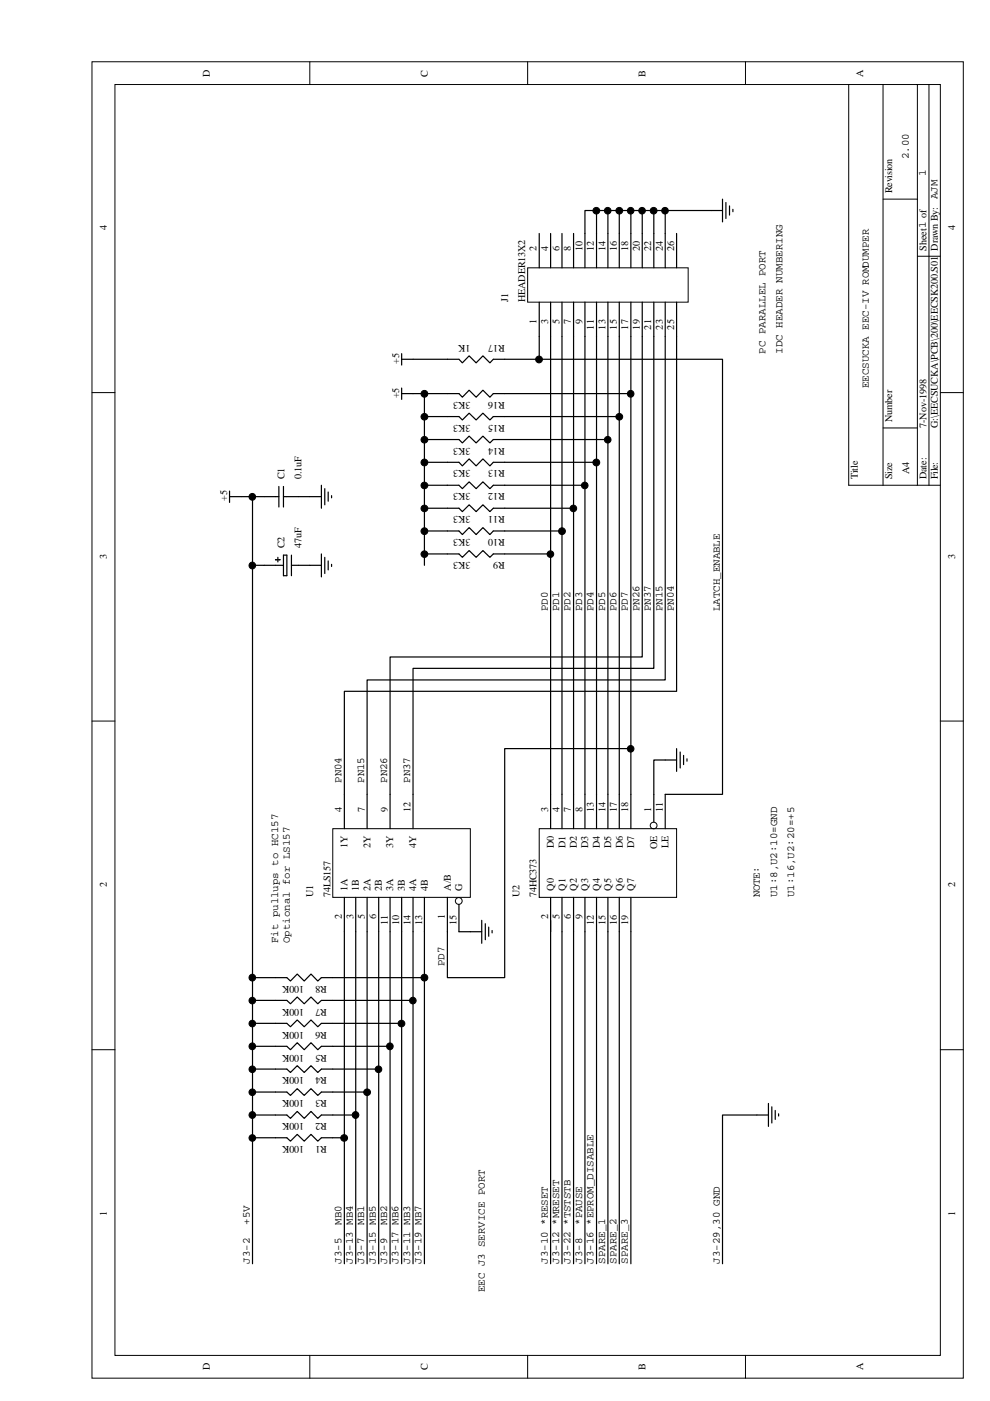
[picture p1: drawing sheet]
<svg xmlns="http://www.w3.org/2000/svg" width="210mm" height="297mm" viewBox="0 0 210 297" stroke-linecap="round" stroke-linejoin="round" font-family="sans-serif">
<g fill="none" stroke="#000" stroke-width=".21">
<path d="M19.5 13.1h184.7v279.1h-184.7zM24.4 17.9h175v269.5h-175zM65.7 13.1v4.8M111.9 13.1v4.8M158.1 13.1v4.8M179.9 17.9v85h19.5M187.2 17.9v85M194.5 17.9v85M197 17.9v85M187.2 42.2h7.3M194.5 54.3h4.9M19.5 83.2h4.9"/>
<path d="M187.2 90.7h7.3M199.4 83.2h4.8M19.5 152.9h4.9M199.4 152.9h4.8M19.5 222.6h4.9M199.4 222.6h4.8M65.7 287.4v4.8M111.9 287.4v4.8M158.1 287.4v4.8"/>
</g>
<path d="M94.9 76.2h2.4l.7 .7 1.5-1.4 1.5 1.4 1.4-1.4 1.5 1.4 .7-.7h2.4M85.2 82.3v2.4M85.2 83.5h2.4M143.5 158.7v4.8M144.2 159.4v3.4M141 161.1h2.5M144.9 160.2v1.9M145.7 160.9v.5" fill="none" stroke="#000" stroke-width=".25"/>
<path d="M114.3 175.7h29.2v14.6h-29.2z" fill-rule="evenodd" fill="#fff"/>
<g fill="none" stroke="#000" stroke-width=".21">
<path d="M114.3 175.7h29.2v14.6h-29.2z"/>
<circle cx="138.6" cy="175" r=".71"/>
</g>
<g fill="none" stroke="#000" stroke-width=".25">
<path d="M85.2 75v2.4M85.2 76.2h2.4M94.9 83.5h2.4l.7 .7 1.5-1.5 1.5 1.5 1.4-1.5 1.5 1.5 .7-.7h2.4M94.9 88.3h2.4l.7 .7 1.5-1.4 1.5 1.4 1.4-1.4 1.5 1.4 .7-.7h2.4M94.9 93.2h2.4l.7 .7 1.5-1.4 1.5 1.4 1.4-1.4 1.5 1.4 .7-.7h2.4M94.9 98h2.4l.7 .8 1.5-1.5 1.5 1.5 1.4-1.5 1.5 1.5 .7-.8h2.4M48.7 104.1v2.4M48.7 105.3h2.4M56 119.9h4.1M56 105.3h3.1M58.4 118.7h1M58.9 118.2v.9"/>
<path d="M59.1 103.1v4.4M60.1 117.7h.7v4.4h-.7zM60.1 103.1v4.4M60.1 105.3h3.2M61.8 119.9h6.3M61.8 117.7v4.4M65.7 105.3h2.4M68.1 102.9v4.9M68.1 117.4v4.9M68.9 103.6v3.4M68.9 118.2v3.4M69.6 104.3v2"/>
<path d="M69.6 118.9v1.9M70.3 105.1v.5M70.3 119.6v.5M94.9 102.9h2.4l.7 .7 1.5-1.4 1.5 1.4 1.4-1.4 1.5 1.4 .7-.7h2.4M94.9 107.8h2.4l.7 .7 1.5-1.5 1.5 1.5 1.4-1.5 1.5 1.5 .7-.7h2.4M94.9 112.6h2.4l.7 .7 1.5-1.4 1.5 1.4 1.4-1.4 1.5 1.4 .7-.7h2.4M94.9 117.4h2.4l.7 .8 1.5-1.5 1.5 1.5 1.4-1.5 1.5 1.5 .7-.8h2.4M116.7 168.4v7.3M119.2 168.4v7.3M121.6 168.4v7.3M124 168.4v7.3M126.5 168.4v7.3"/>
<path d="M128.9 168.4v7.3M131.3 168.4v7.3M133.8 168.4v7.3M138.6 168.4v5.9M141 168.4v7.3M116.7 190.3v7.2M119.2 190.3v7.2M121.6 190.3v7.2M124 190.3v7.2M126.5 190.3v7.2M128.9 190.3v7.2M131.3 190.3v7.2"/>
<path d="M133.8 190.3v7.2"/>
</g>
<path d="M111.9 56.8h34v7.3h-34z" fill-rule="evenodd" fill="#fff"/>
<path d="M111.9 56.8h34v7.3h-34z" fill="none" stroke="#000" stroke-width=".21"/>
<g fill="none" stroke="#000" stroke-width=".25">
<path d="M114.3 49.5v7.3M116.7 49.5v7.3M119.2 49.5v7.3M121.6 49.5v7.3M124 49.5v7.3M126.5 49.5v7.3M128.9 49.5v7.3M131.3 49.5v7.3M133.8 49.5v7.3M136.2 49.5v7.3M138.6 49.5v7.3M141 49.5v7.3"/>
<path d="M143.5 49.5v7.3M150.8 44.6h2.4M153.2 42.2v4.8M153.9 42.9v3.4M154.7 43.7v1.9M155.4 44.4v.5M114.3 64.1v7.2M116.7 64.1v7.2M119.2 64.1v7.2M121.6 64.1v7.2M124 64.1v7.2M126.5 64.1v7.2"/>
<path d="M128.9 64.1v7.2M131.3 64.1v7.2M133.8 64.1v7.2M136.2 64.1v7.2M138.6 64.1v7.2M141 64.1v7.2M143.5 64.1v7.2M99.7 197.5h2.4M102.1 195.1v4.9M102.9 195.8v3.4M103.6 196.6v1.9M104.3 197.3v.5"/>
<path d="M58.4 207.3h2.4l.8 .7 1.4-1.5 1.5 1.5 1.4-1.5 1.5 1.5 .7-.7h2.5M58.4 212.1h2.4l.8 .7 1.4-1.4 1.5 1.4 1.4-1.4 1.5 1.4 .7-.7h2.5M58.4 217h2.4l.8 .7 1.4-1.4 1.5 1.4 1.4-1.4 1.5 1.4 .7-.7h2.5M58.4 221.8h2.4l.8 .8 1.4-1.5 1.5 1.5 1.4-1.5 1.5 1.5 .7-.8h2.5M58.4 226.7h2.4l.8 .7 1.4-1.5 1.5 1.5 1.4-1.5 1.5 1.5 .7-.7h2.5M58.4 231.5h2.4l.8 .8 1.4-1.5 1.5 1.5 1.4-1.5 1.5 1.5 .7-.8h2.5M58.4 236.4h2.4l.8 .7 1.4-1.5 1.5 1.5 1.4-1.5 1.5 1.5 .7-.7h2.5M160.5 236.4h2.4M162.9 233.9v4.9M163.6 234.7v3.4M164.4 235.4v1.9M165.1 236.1v.5"/>
<path d="M58.4 241.2h2.4l.8 .7 1.4-1.4 1.5 1.4 1.4-1.4 1.5 1.4 .7-.7h2.5"/>
</g>
<path d="M70.6 175.7h29.1v14.6h-29.1z" fill-rule="evenodd" fill="#fff"/>
<g fill="none" stroke="#000" stroke-width=".21">
<path d="M70.6 175.7h29.1v14.6h-29.1z"/>
<circle cx="126.4" cy="44.7" r=".71"/>
<circle cx="128.8" cy="44.7" r=".7"/>
<circle cx="131.3" cy="44.7" r=".71"/>
<circle cx="133.7" cy="44.7" r=".7"/>
<circle cx="136.1" cy="44.7" r=".7"/>
<circle cx="138.6" cy="44.7" r=".71"/>
<circle cx="141" cy="44.7" r=".7"/>
<circle cx="114.3" cy="76.2" r=".72"/>
<circle cx="90" cy="88.4" r=".71"/>
<circle cx="90" cy="93.2" r=".71"/>
<circle cx="90" cy="98.1" r=".72"/>
<circle cx="90" cy="83.5" r=".72"/>
<circle cx="126.4" cy="98.1" r=".72"/>
<circle cx="128.8" cy="93.2" r=".7"/>
<circle cx="131.3" cy="88.4" r=".71"/>
<circle cx="133.7" cy="83.5" r=".71"/>
<circle cx="53.5" cy="105.3" r=".71"/>
<circle cx="53.5" cy="119.9" r=".71"/>
<circle cx="90" cy="117.5" r=".71"/>
<circle cx="90" cy="102.9" r=".71"/>
<circle cx="90" cy="107.8" r=".71"/>
<circle cx="90" cy="112.6" r=".72"/>
<circle cx="116.7" cy="117.5" r=".7"/>
<circle cx="119.2" cy="112.6" r=".72"/>
<circle cx="121.6" cy="107.8" r=".7"/>
<circle cx="124" cy="102.9" r=".7"/>
<circle cx="133.7" cy="158.8" r=".7"/>
<circle cx="97.3" cy="191" r=".72"/>
<circle cx="53.5" cy="217" r=".7"/>
<circle cx="53.5" cy="212.1" r=".7"/>
<circle cx="53.5" cy="207.3" r=".71"/>
<circle cx="85.1" cy="217" r=".71"/>
<circle cx="87.5" cy="212.1" r=".7"/>
<circle cx="90" cy="207.3" r=".72"/>
<circle cx="53.5" cy="226.7" r=".7"/>
<circle cx="53.5" cy="231.6" r=".7"/>
<circle cx="53.5" cy="236.4" r=".71"/>
<circle cx="53.5" cy="221.8" r=".71"/>
<circle cx="75.4" cy="236.4" r=".71"/>
<circle cx="77.8" cy="231.6" r=".71"/>
<circle cx="80.2" cy="226.7" r=".7"/>
<circle cx="82.7" cy="221.8" r=".71"/>
<circle cx="53.5" cy="241.3" r=".7"/>
<circle cx="73" cy="241.3" r=".71"/>
</g>
<g fill="none" stroke="#000" stroke-width=".25">
<path d="M126.5 44.6v4.9M128.9 44.6v4.9M131.3 44.6v4.9M133.8 44.6v4.9M136.2 44.6v4.9M138.6 44.6v4.9M141 44.6v4.9M150.8 44.6h-26.8v4.9M87.6 76.2h7.3M114.3 71.3v4.9h-7.3M114.3 76.2h38.9v92.2h-12.2M116.7 71.3v97.1"/>
<path d="M119.2 71.3v97.1M121.6 71.3v97.1M124 71.3v97.1M126.5 71.3v97.1M128.9 71.3v97.1M131.3 71.3v97.1M133.8 71.3v97.1M136.2 71.3v68h-53.5v36.4M138.6 71.3v70.4h-51v34M141 71.3v72.9h-63.2v31.5M143.5 71.3v75.3h-70.5v29.1M87.6 83.5h2.4v36.4"/>
<path d="M90 98h4.9M90 93.2h4.9M90 88.3h4.9M90 83.5h4.9M107 98h19.5M107 93.2h21.9M107 88.3h24.3M107 83.5h26.8M51.1 105.3h4.9M53.5 119.9h2.5M53.5 105.3v162.6M63.3 105.3h2.4"/>
<path d="M90 117.4h4.9M90 112.6h4.9M90 107.8h4.9M90 102.9h4.9M107 117.4h9.7M107 112.6h12.2M107 107.8h14.6M107 102.9h17M133.8 158.7h-26.8v48.6h-12.1v-17M141 161.1h-2.4v7.3M73 190.3v77.6M75.4 190.3v77.6"/>
<path d="M77.8 190.3v77.6M80.3 190.3v77.6M82.7 190.3v77.6M85.2 190.3v77.6M87.6 190.3v77.6M90 190.3v77.6M97.3 191.7v5.8h2.4M116.7 195.1v72.8M119.2 197.5v70.4M121.6 197.5v70.4M124 197.5v70.4M126.5 197.5v70.4"/>
<path d="M128.9 197.5v70.4M131.3 197.5v70.4M133.8 197.5v70.4M53.5 207.3h4.9M53.5 212.1h4.9M53.5 217h4.9M70.6 207.3h19.4M70.6 212.1h17M70.6 217h14.6M53.5 221.8h4.9M53.5 226.7h4.9M53.5 231.5h4.9"/>
<path d="M53.5 236.4h4.9M70.6 221.8h12.1M70.6 226.7h9.7M70.6 231.5h7.2M70.6 236.4h4.8M160.5 236.4h-7.3v31.5M53.5 241.2h4.9M70.6 241.2h2.4"/>
</g>
<g fill="#000">
<circle cx="126.4" cy="44.7" r=".71"/>
<circle cx="128.8" cy="44.7" r=".7"/>
<circle cx="131.3" cy="44.7" r=".71"/>
<circle cx="133.7" cy="44.7" r=".7"/>
<circle cx="136.1" cy="44.7" r=".7"/>
<circle cx="138.6" cy="44.7" r=".71"/>
<circle cx="141" cy="44.7" r=".7"/>
<circle cx="114.3" cy="76.2" r=".72"/>
<circle cx="90" cy="88.4" r=".71"/>
<circle cx="90" cy="93.2" r=".71"/>
<circle cx="90" cy="98.1" r=".72"/>
<circle cx="90" cy="83.5" r=".72"/>
<circle cx="126.4" cy="98.1" r=".72"/>
<circle cx="128.8" cy="93.2" r=".7"/>
<circle cx="131.3" cy="88.4" r=".71"/>
<circle cx="133.7" cy="83.5" r=".71"/>
<circle cx="53.5" cy="105.3" r=".71"/>
<circle cx="53.5" cy="119.9" r=".71"/>
<circle cx="90" cy="117.5" r=".71"/>
<circle cx="90" cy="102.9" r=".71"/>
<circle cx="90" cy="107.8" r=".71"/>
<circle cx="90" cy="112.6" r=".72"/>
<circle cx="116.7" cy="117.5" r=".7"/>
<circle cx="119.2" cy="112.6" r=".72"/>
<circle cx="121.6" cy="107.8" r=".7"/>
<circle cx="124" cy="102.9" r=".7"/>
<circle cx="133.7" cy="158.8" r=".7"/>
<circle cx="53.5" cy="217" r=".7"/>
<circle cx="53.5" cy="212.1" r=".7"/>
<circle cx="53.5" cy="207.3" r=".71"/>
<circle cx="85.1" cy="217" r=".71"/>
<circle cx="87.5" cy="212.1" r=".7"/>
<circle cx="90" cy="207.3" r=".72"/>
<circle cx="53.5" cy="226.7" r=".7"/>
<circle cx="53.5" cy="231.6" r=".7"/>
<circle cx="53.5" cy="236.4" r=".71"/>
<circle cx="53.5" cy="221.8" r=".71"/>
<circle cx="75.4" cy="236.4" r=".71"/>
<circle cx="77.8" cy="231.6" r=".71"/>
<circle cx="80.2" cy="226.7" r=".7"/>
<circle cx="82.7" cy="221.8" r=".71"/>
<circle cx="53.5" cy="241.3" r=".7"/>
<circle cx="73" cy="241.3" r=".71"/>
</g>
<g font-size="2.3">
<text x="192.7" y="33.7" transform="rotate(-90 192.7 33.7)">2.00</text>
<text x="196.3" y="37.4" transform="rotate(-90 196.3 37.4)">1</text>
<text x="198.8" y="42.2" transform="rotate(-90 198.8 42.2)">AJM</text>
<text x="162.3" y="75" transform="rotate(-90 162.3 75)">PC PARALLEL PORT</text>
<text x="165.9" y="75" transform="rotate(-90 165.9 75)">IDC HEADER NUMBERING</text>
<text x="184.2" y="82.3" transform="rotate(-90 184.2 82.3)">EECSUCKA EEC-IV ROMDUMPER</text>
<text x="116.1" y="129.6" transform="rotate(-90 116.1 129.6)">PD0</text>
<text x="118.6" y="129.6" transform="rotate(-90 118.6 129.6)">PD1</text>
<text x="121" y="129.6" transform="rotate(-90 121 129.6)">PD2</text>
<text x="123.4" y="129.6" transform="rotate(-90 123.4 129.6)">PD3</text>
<text x="125.8" y="129.6" transform="rotate(-90 125.8 129.6)">PD4</text>
<text x="128.3" y="129.6" transform="rotate(-90 128.3 129.6)">PD5</text>
<text x="130.7" y="129.6" transform="rotate(-90 130.7 129.6)">PD6</text>
<text x="133.1" y="129.6" transform="rotate(-90 133.1 129.6)">PD7</text>
<text x="135.6" y="129.6" transform="rotate(-90 135.6 129.6)">PN26</text>
<text x="138" y="129.6" transform="rotate(-90 138 129.6)">PN37</text>
<text x="140.4" y="129.6" transform="rotate(-90 140.4 129.6)">PN15</text>
<text x="142.9" y="129.6" transform="rotate(-90 142.9 129.6)">PN04</text>
<text x="152.6" y="129.6" transform="rotate(-90 152.6 129.6)">LATCH_ENABLE</text>
<text x="72.4" y="166" transform="rotate(-90 72.4 166)">PN04</text>
<text x="77.2" y="166" transform="rotate(-90 77.2 166)">PN15</text>
<text x="82.1" y="166" transform="rotate(-90 82.1 166)">PN26</text>
<text x="87" y="166" transform="rotate(-90 87 166)">PN37</text>
<text x="161.1" y="190.3" transform="rotate(-90 161.1 190.3)">NOTE:</text>
<text x="164.7" y="190.3" transform="rotate(-90 164.7 190.3)">U1:8,U2:10=GND</text>
<text x="168.4" y="190.3" transform="rotate(-90 168.4 190.3)">U1:16,U2:20=+5</text>
<text x="59" y="200" transform="rotate(-90 59 200)">Fit pullups to HC157</text>
<text x="61.5" y="200" transform="rotate(-90 61.5 200)">Optional for LS157</text>
<text x="94.3" y="204.8" transform="rotate(-90 94.3 204.8)">PD7</text>
<text x="52.9" y="259.7" transform="rotate(-90 52.9 259.7)">+5V</text>
<text x="72.4" y="259.7" transform="rotate(-90 72.4 259.7)">MB0</text>
<text x="77.2" y="259.7" transform="rotate(-90 77.2 259.7)">MB1</text>
<text x="82.1" y="259.7" transform="rotate(-90 82.1 259.7)">MB2</text>
<text x="123.4" y="259.7" transform="rotate(-90 123.4 259.7)">*PAUSE</text>
<text x="52.9" y="267.9" transform="rotate(-90 52.9 267.9)">J3-2</text>
<text x="72.4" y="267.9" transform="rotate(-90 72.4 267.9)">J3-5</text>
<text x="74.8" y="267.9" transform="rotate(-90 74.8 267.9)">J3-13 MB4</text>
<text x="77.2" y="267.9" transform="rotate(-90 77.2 267.9)">J3-7</text>
<text x="79.7" y="267.9" transform="rotate(-90 79.7 267.9)">J3-15 MB5</text>
<text x="82.1" y="267.9" transform="rotate(-90 82.1 267.9)">J3-9</text>
<text x="84.5" y="267.9" transform="rotate(-90 84.5 267.9)">J3-17 MB6</text>
<text x="87" y="267.9" transform="rotate(-90 87 267.9)">J3-11 MB3</text>
<text x="89.4" y="267.9" transform="rotate(-90 89.4 267.9)">J3-19 MB7</text>
<text x="116.1" y="267.9" transform="rotate(-90 116.1 267.9)">J3-10 *RESET</text>
<text x="118.6" y="267.9" transform="rotate(-90 118.6 267.9)">J3-12 *MRESET</text>
<text x="121" y="267.9" transform="rotate(-90 121 267.9)">J3-22 *TSTSTB</text>
<text x="123.4" y="267.9" transform="rotate(-90 123.4 267.9)">J3-8</text>
<text x="125.8" y="267.9" transform="rotate(-90 125.8 267.9)">J3-16 *EPROM_DISABLE</text>
<text x="128.3" y="267.9" transform="rotate(-90 128.3 267.9)">SPARE_1</text>
<text x="130.7" y="267.9" transform="rotate(-90 130.7 267.9)">SPARE_2</text>
<text x="133.1" y="267.9" transform="rotate(-90 133.1 267.9)">SPARE_3</text>
<text x="152.6" y="267.9" transform="rotate(-90 152.6 267.9)">J3-29,30 GND</text>
<text x="102.8" y="274" transform="rotate(-90 102.8 274)">EEC J3 SERVICE PORT</text>
</g>
<g font-size="2.2">
<text x="44.5" y="16.2" transform="rotate(-90 44.5 16.2)">D</text>
<text x="90.7" y="16.2" transform="rotate(-90 90.7 16.2)">C</text>
<text x="136.9" y="16.2" transform="rotate(-90 136.9 16.2)">B</text>
<text x="183" y="16.2" transform="rotate(-90 183 16.2)">A</text>
<text x="189.1" y="41" transform="rotate(-90 189.1 41)">Revision</text>
<text x="22.6" y="48.8" transform="rotate(-90 22.6 48.8)">4</text>
<text x="113.8" y="53.1" transform="rotate(-90 113.8 53.1)">2</text>
<text x="116.2" y="53.1" transform="rotate(-90 116.2 53.1)">4</text>
<text x="118.6" y="53.1" transform="rotate(-90 118.6 53.1)">6</text>
<text x="121.1" y="53.1" transform="rotate(-90 121.1 53.1)">8</text>
<text x="123.5" y="53.1" transform="rotate(-90 123.5 53.1)">10</text>
<text x="125.9" y="53.1" transform="rotate(-90 125.9 53.1)">12</text>
<text x="128.4" y="53.1" transform="rotate(-90 128.4 53.1)">14</text>
<text x="130.8" y="53.1" transform="rotate(-90 130.8 53.1)">16</text>
<text x="133.2" y="53.1" transform="rotate(-90 133.2 53.1)">18</text>
<text x="135.7" y="53.1" transform="rotate(-90 135.7 53.1)">20</text>
<text x="138.1" y="53.1" transform="rotate(-90 138.1 53.1)">22</text>
<text x="140.5" y="53.1" transform="rotate(-90 140.5 53.1)">24</text>
<text x="142.9" y="53.1" transform="rotate(-90 142.9 53.1)">26</text>
<text x="196.4" y="53.1" transform="rotate(-90 196.4 53.1)">Sheet1 of</text>
<text x="198.9" y="53.1" transform="rotate(-90 198.9 53.1)">Drawn By:</text>
<text x="202.5" y="48.8" transform="rotate(-90 202.5 48.8)">4</text>
<text x="107.7" y="64.1" transform="rotate(-90 107.7 64.1)">J1</text>
<text x="111.4" y="64.1" transform="rotate(-90 111.4 64.1)">HEADER13X2</text>
<text x="113.8" y="68.7" transform="rotate(-90 113.8 68.7)">1</text>
<text x="116.2" y="68.7" transform="rotate(-90 116.2 68.7)">3</text>
<text x="118.6" y="68.7" transform="rotate(-90 118.6 68.7)">5</text>
<text x="121.1" y="68.7" transform="rotate(-90 121.1 68.7)">7</text>
<text x="123.5" y="68.7" transform="rotate(-90 123.5 68.7)">9</text>
<text x="125.9" y="69.9" transform="rotate(-90 125.9 69.9)">11</text>
<text x="128.4" y="69.9" transform="rotate(-90 128.4 69.9)">13</text>
<text x="130.8" y="69.9" transform="rotate(-90 130.8 69.9)">15</text>
<text x="133.2" y="69.9" transform="rotate(-90 133.2 69.9)">17</text>
<text x="135.7" y="69.9" transform="rotate(-90 135.7 69.9)">19</text>
<text x="138.1" y="69.9" transform="rotate(-90 138.1 69.9)">21</text>
<text x="140.5" y="69.9" transform="rotate(-90 140.5 69.9)">23</text>
<text x="142.9" y="69.9" transform="rotate(-90 142.9 69.9)">25</text>
<text x="84.6" y="77.1" transform="rotate(-90 84.6 77.1)">+5</text>
<text x="99.7" y="73.1" transform="rotate(-180 99.7 73.1)">1K</text>
<text x="107" y="73.1" transform="rotate(-180 107 73.1)">R17</text>
<text x="84.6" y="84.4" transform="rotate(-90 84.6 84.4)">+5</text>
<text x="99.7" y="85.2" transform="rotate(-180 99.7 85.2)">3K3</text>
<text x="107" y="85.2" transform="rotate(-180 107 85.2)">R16</text>
<text x="189.1" y="89.5" transform="rotate(-90 189.1 89.5)">Number</text>
<text x="99.7" y="90.1" transform="rotate(-180 99.7 90.1)">3K3</text>
<text x="99.7" y="94.9" transform="rotate(-180 99.7 94.9)">3K3</text>
<text x="107" y="90.1" transform="rotate(-180 107 90.1)">R15</text>
<text x="107" y="94.9" transform="rotate(-180 107 94.9)">R14</text>
<text x="196.4" y="90.7" transform="rotate(-90 196.4 90.7)">7-Nov-1998</text>
<text x="198.9" y="90.7" transform="rotate(-90 198.9 90.7)">G:\EECSUCKA\PCB\200\EECSK200.S01</text>
<text x="60.3" y="101.7" transform="rotate(-90 60.3 101.7)">C1</text>
<text x="64" y="101.7" transform="rotate(-90 64 101.7)">0.1uF</text>
<text x="99.7" y="99.8" transform="rotate(-180 99.7 99.8)">3K3</text>
<text x="107" y="99.8" transform="rotate(-180 107 99.8)">R13</text>
<text x="181.8" y="101.7" transform="rotate(-90 181.8 101.7)">Title</text>
<text x="189.1" y="101.7" transform="rotate(-90 189.1 101.7)">Size</text>
<text x="192.8" y="100.5" transform="rotate(-90 192.8 100.5)">A4</text>
<text x="196.4" y="101.7" transform="rotate(-90 196.4 101.7)">Date:</text>
<text x="198.9" y="101.7" transform="rotate(-90 198.9 101.7)">File:</text>
<text x="48.2" y="106.3" transform="rotate(-90 48.2 106.3)">+5</text>
<text x="99.7" y="104.6" transform="rotate(-180 99.7 104.6)">3K3</text>
<text x="107" y="104.6" transform="rotate(-180 107 104.6)">R12</text>
<text x="99.7" y="109.5" transform="rotate(-180 99.7 109.5)">3K3</text>
<text x="107" y="109.5" transform="rotate(-180 107 109.5)">R11</text>
<text x="22.6" y="118.4" transform="rotate(-90 22.6 118.4)">3</text>
<text x="60.3" y="116.2" transform="rotate(-90 60.3 116.2)">C2</text>
<text x="64" y="116.2" transform="rotate(-90 64 116.2)">47uF</text>
<text x="99.7" y="114.3" transform="rotate(-180 99.7 114.3)">3K3</text>
<text x="99.7" y="119.2" transform="rotate(-180 99.7 119.2)">3K3</text>
<text x="107" y="114.3" transform="rotate(-180 107 114.3)">R10</text>
<text x="107" y="119.2" transform="rotate(-180 107 119.2)">R9</text>
<text x="202.5" y="118.4" transform="rotate(-90 202.5 118.4)">3</text>
<text x="72.5" y="172.1" transform="rotate(-90 72.5 172.1)">4</text>
<text x="77.3" y="172.1" transform="rotate(-90 77.3 172.1)">7</text>
<text x="82.2" y="172.1" transform="rotate(-90 82.2 172.1)">9</text>
<text x="87.1" y="172.1" transform="rotate(-90 87.1 172.1)">12</text>
<text x="116.2" y="172.1" transform="rotate(-90 116.2 172.1)">3</text>
<text x="118.6" y="172.1" transform="rotate(-90 118.6 172.1)">4</text>
<text x="121.1" y="172.1" transform="rotate(-90 121.1 172.1)">7</text>
<text x="123.5" y="172.1" transform="rotate(-90 123.5 172.1)">8</text>
<text x="125.9" y="172.1" transform="rotate(-90 125.9 172.1)">13</text>
<text x="128.4" y="172.1" transform="rotate(-90 128.4 172.1)">14</text>
<text x="130.8" y="172.1" transform="rotate(-90 130.8 172.1)">17</text>
<text x="133.2" y="172.1" transform="rotate(-90 133.2 172.1)">18</text>
<text x="138.1" y="172.1" transform="rotate(-90 138.1 172.1)">1</text>
<text x="140.5" y="172.1" transform="rotate(-90 140.5 172.1)">11</text>
<text x="73.7" y="179.8" transform="rotate(-90 73.7 179.8)">1Y</text>
<text x="78.6" y="179.8" transform="rotate(-90 78.6 179.8)">2Y</text>
<text x="83.4" y="179.8" transform="rotate(-90 83.4 179.8)">3Y</text>
<text x="88.3" y="179.8" transform="rotate(-90 88.3 179.8)">4Y</text>
<text x="117.4" y="179.8" transform="rotate(-90 117.4 179.8)">D0</text>
<text x="119.9" y="179.8" transform="rotate(-90 119.9 179.8)">D1</text>
<text x="122.3" y="179.8" transform="rotate(-90 122.3 179.8)">D2</text>
<text x="124.7" y="179.8" transform="rotate(-90 124.7 179.8)">D3</text>
<text x="127.2" y="179.8" transform="rotate(-90 127.2 179.8)">D4</text>
<text x="129.6" y="179.8" transform="rotate(-90 129.6 179.8)">D5</text>
<text x="132" y="179.8" transform="rotate(-90 132 179.8)">D6</text>
<text x="134.4" y="179.8" transform="rotate(-90 134.4 179.8)">D7</text>
<text x="141.7" y="179.8" transform="rotate(-90 141.7 179.8)">LE</text>
<text x="139.3" y="180.1" transform="rotate(-90 139.3 180.1)">OE</text>
<text x="22.6" y="188.1" transform="rotate(-90 22.6 188.1)">2</text>
<text x="66.4" y="190.3" transform="rotate(-90 66.4 190.3)">U1</text>
<text x="70" y="190.3" transform="rotate(-90 70 190.3)">74LS157</text>
<text x="73.7" y="188.8" transform="rotate(-90 73.7 188.8)">1A</text>
<text x="76.1" y="188.8" transform="rotate(-90 76.1 188.8)">1B</text>
<text x="78.6" y="188.8" transform="rotate(-90 78.6 188.8)">2A</text>
<text x="81" y="188.8" transform="rotate(-90 81 188.8)">2B</text>
<text x="83.4" y="188.8" transform="rotate(-90 83.4 188.8)">3A</text>
<text x="85.8" y="188.8" transform="rotate(-90 85.8 188.8)">3B</text>
<text x="88.3" y="188.8" transform="rotate(-90 88.3 188.8)">4A</text>
<text x="90.7" y="188.8" transform="rotate(-90 90.7 188.8)">4B</text>
<text x="95.6" y="188.8" transform="rotate(-90 95.6 188.8)">A/B</text>
<text x="98" y="188.8" transform="rotate(-90 98 188.8)">G</text>
<text x="110.1" y="190.3" transform="rotate(-90 110.1 190.3)">U2</text>
<text x="113.8" y="190.3" transform="rotate(-90 113.8 190.3)">74HC373</text>
<text x="117.4" y="188.8" transform="rotate(-90 117.4 188.8)">Q0</text>
<text x="119.9" y="188.8" transform="rotate(-90 119.9 188.8)">Q1</text>
<text x="122.3" y="188.8" transform="rotate(-90 122.3 188.8)">Q2</text>
<text x="124.7" y="188.8" transform="rotate(-90 124.7 188.8)">Q3</text>
<text x="127.2" y="188.8" transform="rotate(-90 127.2 188.8)">Q4</text>
<text x="129.6" y="188.8" transform="rotate(-90 129.6 188.8)">Q5</text>
<text x="132" y="188.8" transform="rotate(-90 132 188.8)">Q6</text>
<text x="134.4" y="188.8" transform="rotate(-90 134.4 188.8)">Q7</text>
<text x="202.5" y="188.1" transform="rotate(-90 202.5 188.1)">2</text>
<text x="72.5" y="194.9" transform="rotate(-90 72.5 194.9)">2</text>
<text x="74.9" y="194.9" transform="rotate(-90 74.9 194.9)">3</text>
<text x="77.3" y="194.9" transform="rotate(-90 77.3 194.9)">5</text>
<text x="79.7" y="194.9" transform="rotate(-90 79.7 194.9)">6</text>
<text x="82.2" y="196.1" transform="rotate(-90 82.2 196.1)">11</text>
<text x="84.6" y="196.1" transform="rotate(-90 84.6 196.1)">10</text>
<text x="87.1" y="196.1" transform="rotate(-90 87.1 196.1)">14</text>
<text x="89.5" y="196.1" transform="rotate(-90 89.5 196.1)">13</text>
<text x="94.3" y="194.9" transform="rotate(-90 94.3 194.9)">1</text>
<text x="96.8" y="196.1" transform="rotate(-90 96.8 196.1)">15</text>
<text x="116.2" y="194.9" transform="rotate(-90 116.2 194.9)">2</text>
<text x="118.6" y="194.9" transform="rotate(-90 118.6 194.9)">5</text>
<text x="121.1" y="194.9" transform="rotate(-90 121.1 194.9)">6</text>
<text x="123.5" y="194.9" transform="rotate(-90 123.5 194.9)">9</text>
<text x="125.9" y="196.1" transform="rotate(-90 125.9 196.1)">12</text>
<text x="128.4" y="196.1" transform="rotate(-90 128.4 196.1)">15</text>
<text x="130.8" y="196.1" transform="rotate(-90 130.8 196.1)">16</text>
<text x="133.2" y="196.1" transform="rotate(-90 133.2 196.1)">19</text>
<text x="64.5" y="209" transform="rotate(-180 64.5 209)">100K</text>
<text x="69.3" y="209" transform="rotate(-180 69.3 209)">R8</text>
<text x="64.5" y="213.8" transform="rotate(-180 64.5 213.8)">100K</text>
<text x="69.3" y="213.8" transform="rotate(-180 69.3 213.8)">R7</text>
<text x="64.5" y="218.7" transform="rotate(-180 64.5 218.7)">100K</text>
<text x="69.3" y="218.7" transform="rotate(-180 69.3 218.7)">R6</text>
<text x="64.5" y="223.6" transform="rotate(-180 64.5 223.6)">100K</text>
<text x="69.3" y="223.6" transform="rotate(-180 69.3 223.6)">R5</text>
<text x="64.5" y="228.4" transform="rotate(-180 64.5 228.4)">100K</text>
<text x="64.5" y="233.3" transform="rotate(-180 64.5 233.3)">100K</text>
<text x="69.3" y="228.4" transform="rotate(-180 69.3 228.4)">R4</text>
<text x="69.3" y="233.3" transform="rotate(-180 69.3 233.3)">R3</text>
<text x="64.5" y="238.1" transform="rotate(-180 64.5 238.1)">100K</text>
<text x="69.3" y="238.1" transform="rotate(-180 69.3 238.1)">R2</text>
<text x="64.5" y="243" transform="rotate(-180 64.5 243)">100K</text>
<text x="69.3" y="243" transform="rotate(-180 69.3 243)">R1</text>
<text x="22.6" y="257.7" transform="rotate(-90 22.6 257.7)">1</text>
<text x="202.5" y="257.7" transform="rotate(-90 202.5 257.7)">1</text>
<text x="44.5" y="290.5" transform="rotate(-90 44.5 290.5)">D</text>
<text x="90.7" y="290.5" transform="rotate(-90 90.7 290.5)">C</text>
<text x="136.9" y="290.5" transform="rotate(-90 136.9 290.5)">B</text>
<text x="183" y="290.5" transform="rotate(-90 183 290.5)">A</text>
</g>
</svg>
